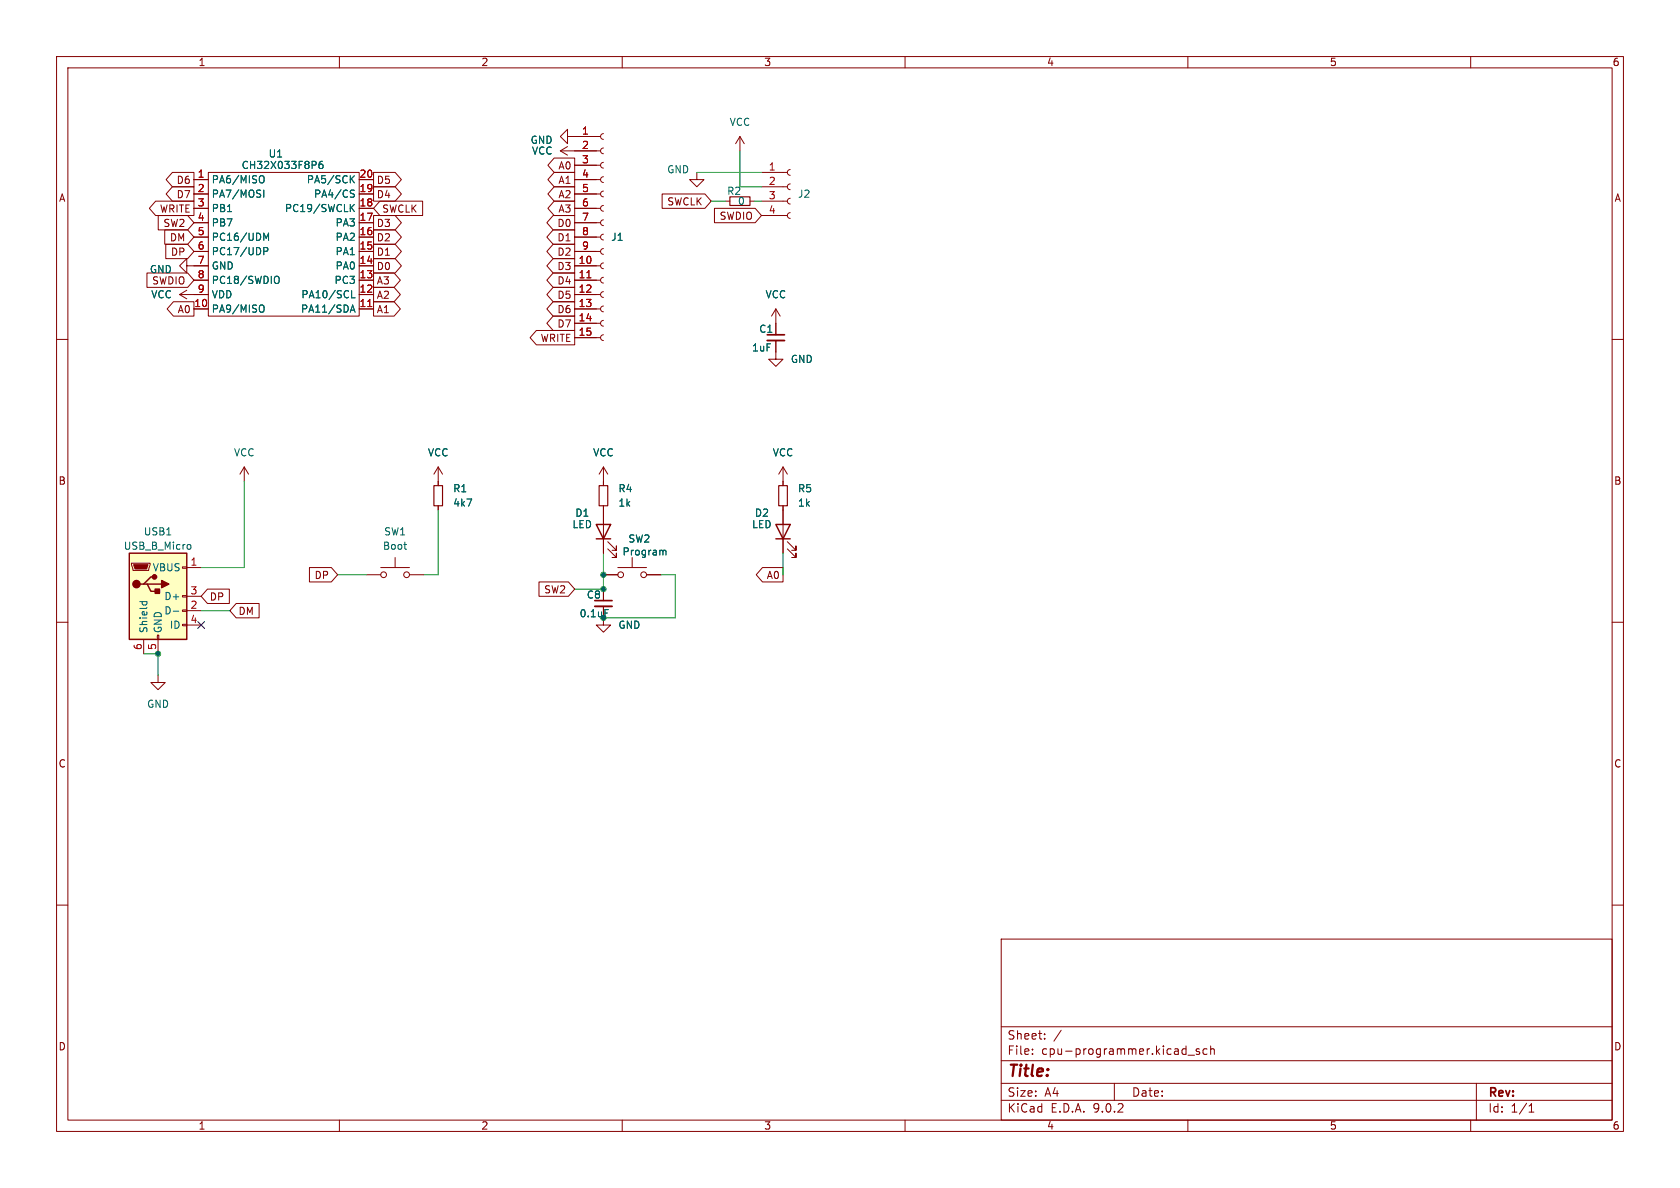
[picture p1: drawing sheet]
<svg xmlns="http://www.w3.org/2000/svg" width="297mm" height="210mm" viewBox="0 0 297 210" stroke-linecap="round" stroke-linejoin="round" font-family="sans-serif">
<g fill="none" stroke="#840000" stroke-width=".18">
<path d="M10 10h277v190h-277zM12 12h273v186h-273zM60 10v2M110 10v2M160 10v2M210 10v2M260 10v2M34.3 31.8h2.5M34.3 34.3h2.5M34.3 36.8h2.5M34.3 39.4h2.5M36.8 30.5h26.7v25.4h-26.7z"/>
<path d="M63.5 31.8h2.5M63.5 34.3h2.5M63.5 36.8h2.5M63.5 39.4h2.5M100.3 24.1v-1.2l-1.2 1.2 1.2 1.3v-1.3h1.3M130.8 24.1l-.8 1.3M130.8 24.1l.8 1.3M130.8 24.1v2.6M34.3 41.9h2.5M34.3 44.5h2.5M34.3 47h2.5M34.3 49.5h2.5"/>
<path d="M34.3 52.1h2.5M34.3 54.6h2.5M63.5 41.9h2.5M63.5 44.5h2.5M63.5 47h2.5M63.5 49.5h2.5M63.5 52.1h2.5M63.5 54.6h2.5M137.2 54.6l-.8 1.3M137.2 54.6l.7 1.3M137.2 54.6v2.6M10 60h2"/>
<path d="M285 60h2M10 110h2M285 110h2M10 160h2M177 166h108v32h-108zM285 160h2M60 198v2M110 198v2M160 198v2M177 194.5h108M177 191.5h108M177 187.5h108"/>
<path d="M177 181.5h108M182.5 186.3v.1M182.5 185.5v.1M184.7 183.6v.1M184.7 182.8v.1M187.6 182.1l-1.3 2M197 191.5v3M210 198v2M210 186.5h1.2M212 185.5l-.3-.1-.2 .2v.2l.5 .2v.3h-.5M213.4 185.5l-.4-.1-.3 .3v.4l.1 .2h.6M214 185.5l.2-.1 .4 .1 .1 .9"/>
<path d="M214 184.9v1.5M260 198v2M261 191.5v6.5M270.3 196.6h.9M270.3 195.5l.4-.4v1.5"/>
</g>
<g fill="none" stroke="#006464" stroke-width=".18">
<path d="M46.1 31.1a.43 .43 0 0 1 .6 .4v.4a.43 .43 0 0 1-.6 .4M46.6 33.6v1.3M57 28.5l-.4 .1a.86 .86 0 0 0 0 1.2l.5-.1v-.5l-.2-.2-.4 .1-.1 .1M62.1 31.6l.5 .7M62.1 36.7l.5 .7M62.2 34.2l.3 .1 .1 .3-.2 .3h-.3M62.2 33.6l.4 .1M62.6 31.1l-.7 .7M62.6 36.1l-.7 .8M46.1 53.9a.43 .43 0 0 1 .6 .4v.5a.43 .43 0 0 1-.6 .4M46.6 44.4h.6l.2-.2-.1-.3-.7-.1v1.2M46.6 41.2l.5 .9 .4-.9v1.3"/>
<path d="M48.7 48.9l.1-.1a.43 .43 0 0 1 .6 .5v.4a.42 .42 0 0 1-.3 .4 .42 .42 0 0 1-.4-.1M61.9 55.2l.4-1.3 .5 1.3M62 54.8h.6M62.2 51.4v1.2h.6"/>
</g>
<path d="M65 54.2h.7" fill="none" stroke="#a90000" stroke-width=".18"/>
<path d="M22.9 97.8h10.1v15.2h-10.1z" fill="#ffffc2"/>
<path d="M22.9 97.8h10.1v15.2h-10.1zM105.4 92.7h2.5l-1.2 2.6zM105.4 95.3h2.5M137.2 92.7h2.5l-1.3 2.6zM137.2 95.3h2.5M25.4 103.3h.6l.7 1.2h1.2M26 103.3h2.6M27.3 102h-.6l-1.3 1.3h-.6" fill="none" stroke="#840000" stroke-width=".25"/>
<g fill="none" stroke="#840000" stroke-width=".18">
<path d="M27.5 35.6h6.8v2.5h-6.8l-1.1-1.3zM28 38.1h5.2l1.1 1.3-1.1 1.2h-5.2zM30.5 33h3.8v2.6h-3.8l-1.1-1.3zM30.5 30.5h3.8v2.5h-3.8l-1.1-1.2zM34.3 31.8h2.5M34.3 34.3h2.5M34.3 36.8h2.5M34.3 39.4h2.5M63.5 31.8h2.5M63.5 34.3h2.5M63.5 36.8h2.5M63.5 39.4h2.5"/>
<path d="M66 30.5h3.9l1.1 1.3-1.1 1.2h-3.9zM66 33h3.9l1.1 1.3-1.1 1.3h-3.9zM66 38.1h3.9l1.1 1.3-1.1 1.2h-3.9zM67.2 35.6h7.5v2.5h-7.5l-1.2-1.3zM97.8 38.1h3.8v2.5h-3.8l-1.1-1.2zM98 35.6h3.6v2.5h-3.6l-1.1-1.3zM98 27.9h3.6v2.6h-3.6l-1.1-1.3zM98 33h3.6v2.6h-3.6l-1.1-1.3zM98 30.5h3.6v2.5h-3.6l-1.1-1.2zM99.1 26.7l1.2 .7M99.1 26.7h7.1M100.3 25.9l-1.2 .8"/>
<path d="M101.6 24.1h4.6M101.6 29.2h4.6M101.6 31.8h4.6M101.6 34.3h4.6M101.6 36.8h4.6M101.6 39.4h4.6M106.7 23.6l-.4 .2-.1 .3 .1 .4 .4 .1M106.7 26.2l-.4 .1-.1 .4 .1 .3 .4 .2M106.7 28.7l-.4 .2-.1 .3 .1 .4 .4 .1M106.7 31.2l-.4 .2-.1 .4 .1 .3 .4 .2M106.7 33.8l-.4 .1-.1 .4 .1 .3 .4 .2M106.7 36.3l-.4 .2-.1 .3 .1 .4 .4 .1"/>
<path d="M106.7 38.9l-.4 .1-.1 .4 .1 .3 .4 .2M117.1 34.3h7.5l1.1 1.3-1.1 1.2h-7.5zM123.2 30.5v1.3h1.3l-1.3 1.2-1.3-1.2h1.3M126.3 36.8h7.2l1.1 1.3-1.1 1.3h-7.2zM128.3 35.6h.7M132.6 35.6h.7M134.6 30.5h4.6M134.6 33h4.6M134.6 35.6h4.6M134.6 38.1h4.6M139.7 30l-.4 .1-.1 .4 .1 .3 .4 .2M139.7 32.5l-.4 .2-.1 .3 .1 .4 .4 .1"/>
<path d="M139.7 35.1l-.4 .1-.1 .4 .1 .3 .4 .2M139.7 37.6l-.4 .1-.1 .4 .1 .4 .4 .1M26 48.3h7.2l1.1 1.2-1.1 1.3h-7.2zM29.1 40.6h4.1l1.1 1.3-1.1 1.3h-4.1zM29.3 43.2h3.9l1.1 1.3-1.1 1.2h-3.9zM30.7 53.3h3.6v2.6h-3.6l-1.2-1.3zM31.7 52.1l1.3 .7M31.7 52.1h5.1M33 47v-1.3l-1.3 1.3 1.3 1.3v-1.3h3.8M33 51.3l-1.3 .8M34.3 41.9h2.5M34.3 44.5h2.5"/>
<path d="M34.3 49.5h2.5M34.3 54.6h2.5M63.5 52.1h2.5M63.5 41.9h2.5M63.5 44.5h2.5M63.5 47h2.5M63.5 49.5h2.5M63.5 54.6h2.5M66 50.8h3.7l1.1 1.3-1.1 1.2h-3.7zM66 53.3h3.7l1.1 1.3-1.1 1.3h-3.7zM66 43.2h3.9l1.1 1.3-1.1 1.2h-3.9zM66 45.7h3.9l1.1 1.3-1.1 1.3h-3.9z"/>
<path d="M66 40.6h3.9l1.1 1.3-1.1 1.3h-3.9zM66 48.3h3.7l1.1 1.2-1.1 1.3h-3.7zM94.8 58.4h6.8v2.6h-6.8l-1.1-1.3zM97.8 40.6h3.8v2.6h-3.8l-1.1-1.3zM97.8 45.7h3.8v2.6h-3.8l-1.1-1.3zM97.8 43.2h3.8v2.5h-3.8l-1.1-1.2zM97.8 53.3h3.8v2.6h-3.8l-1.1-1.3zM97.8 50.8h3.8v2.5h-3.8l-1.1-1.2zM97.8 48.3h3.8v2.5h-3.8l-1.1-1.3zM97.8 55.9h3.8v2.5h-3.8l-1.1-1.2zM101.6 52.1h4.6M101.6 41.9h4.6"/>
<path d="M101.6 44.5h4.6M101.6 47h4.6M101.6 49.5h4.6M101.6 54.6h4.6M101.6 57.2h4.6M101.6 59.7h4.6M106.7 41.4l-.4 .2-.1 .3 .1 .4 .4 .1M106.7 43.9l-.4 .2-.1 .4 .1 .3 .4 .2M106.7 46.5l-.4 .1-.1 .4 .1 .3 .4 .2M106.7 49l-.4 .2-.1 .3 .1 .4 .4 .1M106.7 51.6l-.4 .1-.1 .4 .1 .3 .4 .2M106.7 54.1l-.4 .2-.1 .3 .1 .4 .4 .1"/>
<path d="M106.7 56.6l-.4 .2-.1 .4 .1 .3 .4 .2M106.7 59.2l-.4 .1-.1 .4 .1 .3 .4 .2M137.2 57.2v2M137.2 60.2v3.3h1.2l-1.2 1.3-1.3-1.3h1.3M23.2 99.6h3.3v.2l-.2 1h-2.8zM43.2 82.6l-.8 1.2M43.2 82.6l.7 1.2M43.2 82.6v2.5M69.8 98.6v1.7M77.5 82.6l-.8 1.2M77.5 82.6l.7 1.2M77.5 82.6v3.3"/>
<path d="M77.5 89.4v.8M106.7 82.6v3.3M106.7 89.4v8.4M106.7 82.6l-.8 1.2M106.7 82.6l.7 1.2M107.4 97l1.6 1.6v-.8v.8h-.8M107.4 95.8l1.6 1.5v-.8v.8h-.8M111.8 98.6v1.7M138.4 82.6v3.3M138.4 89.4v8.4M138.4 82.6l-.7 1.2M138.4 82.6l.8 1.2"/>
<path d="M139.2 97l1.5 1.6v-.8v.8h-.7M139.2 95.8l1.5 1.5v-.8v.8h-.7M25.4 113v2.6M27.8 112.3h.3v.7h-.3zM27.9 119.4v1.3h1.3l-1.3 1.2-1.2-1.2h1.2M27.9 113v2.6M32.3 100.2h.7v.3h-.7zM32.3 105.3h.7v.2h-.7zM32.3 107.8h.7v.3h-.7zM32.3 110.4h.7v.2h-.7zM33 100.3h2.6M33 105.4h2.6"/>
<path d="M33 108h2.6M33 110.5h2.6M36.7 104.1h3.8v2.6h-3.8l-1.1-1.3zM41.8 106.7h4v2.5h-4l-1.2-1.2zM54.7 100.3h3.9l1.1 1.3-1.1 1.3h-3.9zM64.8 101.6h2.5M67.3 100.3h5.1M72.4 101.6h2.5M95.3 102.9h5.2l1.1 1.2-1.1 1.3h-5.2zM106.7 107.2v3.3h1.2l-1.2 1.3-1.3-1.3h1.3M106.7 101.6h2.5M106.7 104.1v2.1"/>
<path d="M109.2 100.3h5.1M114.3 101.6h2.5M134.8 100.3h3.6v2.6h-3.6l-1.1-1.3z"/>
<circle cx="67.8" cy="101.6" r=".51"/>
<circle cx="71.9" cy="101.6" r=".51"/>
<circle cx="109.7" cy="101.6" r=".51"/>
<circle cx="113.8" cy="101.6" r=".51"/>
</g>
<path d="M23.6 99.8h2.6l-.3 .8h-2z" fill="#840000" stroke="#840000" stroke-width=".18"/>
<g fill="#840000" stroke="#840000" stroke-width=".25">
<path d="M27.4 104.1h.8v.8h-.8z"/>
<path d="M28.6 102.6l1.2 .7-1.2 .6z"/>
<circle cx="24.1" cy="103.3" r=".63"/>
<circle cx="27.3" cy="102" r=".38"/>
</g>
<g fill="none" stroke="#006464" stroke-width=".18">
<path d="M46.1 31.1a.43 .43 0 0 1 .6 .4v.4a.43 .43 0 0 1-.6 .4M46.6 33.6v1.3M57 28.5l-.4 .1a.86 .86 0 0 0 0 1.2l.5-.1v-.5l-.2-.2-.4 .1-.1 .1M62.1 31.6l.5 .7M62.1 36.7l.5 .7M62.2 34.2l.3 .1 .1 .3-.2 .3h-.3M62.2 33.6l.4 .1M62.6 31.1l-.7 .7M62.6 36.1l-.7 .8M46.1 53.9a.43 .43 0 0 1 .6 .4v.5a.43 .43 0 0 1-.6 .4M46.6 44.4h.6l.2-.2-.1-.3-.7-.1v1.2M46.6 41.2l.5 .9 .4-.9v1.3"/>
<path d="M48.7 48.9l.1-.1a.43 .43 0 0 1 .6 .5v.4a.42 .42 0 0 1-.3 .4 .42 .42 0 0 1-.4-.1M61.9 55.2l.4-1.3 .5 1.3M62 54.8h.6M62.2 51.4v1.2h.6M33.3 96.3h.3l.1 .2v.5l-.4 .1M71.4 96.3h.5M71.8 97.1h.1M117.2 97.5l.2-.2h.3v.8M24.7 106.4h1.3M25.2 106.4l-.1 .3M25.9 106.4l.1 .3M30.6 108h1"/>
<path d="M106.9 107.8h.7"/>
</g>
<path d="M129 34.8h3.6v1.5h-3.6zM76.7 85.9h1.5v3.5h-1.5zM105.9 85.9h1.5v3.5h-1.5zM137.7 85.9h1.5v3.5h-1.5z" fill="none" stroke="#840000" stroke-width=".2"/>
<path d="M135.6 59.2h3.1M105.2 106.2h3" fill="none" stroke="#840000" stroke-width=".3"/>
<path d="M135.6 60.2h3.1M105.2 107.2h3" fill="none" stroke="#840000" stroke-width=".33"/>
<path d="M65 54.2h.7M103.7 49.1h.8" fill="none" stroke="#a90000" stroke-width=".18"/>
<path d="M123.2 30.5h11.4M125.7 35.6h2.6M130.8 26.7v6.3h3.8M133.3 35.6h1.3M43.2 85.1v15.2h-7.6M77.5 90.2v11.4h-2.6M106.7 97.8v6.3h-5.1M138.4 97.8v3.8M25.4 115.6h2.5v3.8M35.6 108h5M59.7 101.6h5.1M116.8 101.6h2.6v7.6h-12.7" fill="none" stroke="#009600" stroke-width=".18"/>
<path d="M35 109.9l1.2 1.2M36.2 109.9l-1.2 1.2" fill="none" stroke="#000084" stroke-width=".18"/>
<g fill="#009600" stroke="#009600" stroke-width=".18">
<circle cx="27.9" cy="115.6" r=".46"/>
<circle cx="106.7" cy="101.6" r=".46"/>
<circle cx="106.7" cy="104.1" r=".46"/>
</g>
<text font-size="2.8" fill="#840000" x="178" y="190.9">Title:</text>
<g font-size="2.1" fill="#840000">
<text x="178" y="184">Sheet:</text>
<text x="178" y="186.7">File:</text>
<text x="184.1" y="186.7">cpu-programmer.kicad_sch</text>
<text x="178" y="196.9">KiCad</text>
<text x="178" y="194.1">Size:</text>
<text x="184.7" y="194.1">A4</text>
<text x="185.7" y="196.9">E.D.A.</text>
<text x="193.3" y="196.9">9.0.2</text>
<text x="200" y="194.1">Date:</text>
<text x="263" y="194.3">Rev:</text>
<text x="263" y="196.9">Id:</text>
<text x="267.1" y="196.9">1/1</text>
</g>
<g font-size="1.8" fill="#840000">
<text x="35" y="11.9">1</text>
<text x="85" y="11.9">2</text>
<text x="135" y="11.9">3</text>
<text x="185" y="11.9">4</text>
<text x="235" y="11.9">5</text>
<text x="285" y="11.9">6</text>
<text x="10.3" y="35.9">A</text>
<text x="31.1" y="35.2">D7</text>
<text x="31.1" y="32.7">D6</text>
<text x="66.5" y="32.7">D5</text>
<text x="66.5" y="35.2">D4</text>
<text x="98.6" y="30.2">A0</text>
<text x="98.6" y="35.2">A2</text>
<text x="98.6" y="32.7">A1</text>
<text x="285.3" y="35.9">A</text>
<text x="28.2" y="37.8">WRITE</text>
<text x="28.8" y="40.3">SW2</text>
<text x="66.5" y="40.3">D3</text>
<text x="67.5" y="37.8">SWCLK</text>
<text x="98.4" y="40.3">D0</text>
<text x="98.6" y="37.8">A3</text>
<text x="117.9" y="36.5">SWCLK</text>
<text x="127.1" y="39.1">SWDIO</text>
<text x="29.9" y="42.9">DM</text>
<text x="30.1" y="45.4">DP</text>
<text x="66.5" y="45.4">D1</text>
<text x="66.5" y="47.9">D0</text>
<text x="66.5" y="42.9">D2</text>
<text x="98.4" y="42.9">D1</text>
<text x="98.4" y="47.9">D3</text>
<text x="98.4" y="45.4">D2</text>
<text x="26.8" y="50.5">SWDIO</text>
<text x="66.5" y="53">A2</text>
<text x="66.5" y="50.5">A3</text>
<text x="98.4" y="53">D5</text>
<text x="98.4" y="50.5">D4</text>
<text x="31.3" y="55.6">A0</text>
<text x="66.5" y="55.6">A1</text>
<text x="98.4" y="55.6">D6</text>
<text x="98.4" y="58.1">D7</text>
<text x="95.5" y="60.6">WRITE</text>
<text x="10.3" y="85.9">B</text>
<text x="285.3" y="85.9">B</text>
<text x="37" y="106.4">DP</text>
<text x="55.5" y="102.6">DP</text>
<text x="96.1" y="105.1">SW2</text>
<text x="135.5" y="102.6">A0</text>
<text x="42.1" y="108.9">DM</text>
<text x="10.3" y="135.9">C</text>
<text x="285.3" y="135.9">C</text>
<text x="10.3" y="185.9">D</text>
<text x="285.3" y="185.9">D</text>
<text x="35" y="199.9">1</text>
<text x="85" y="199.9">2</text>
<text x="135" y="199.9">3</text>
<text x="185" y="199.9">4</text>
<text x="235" y="199.9">5</text>
<text x="285" y="199.9">6</text>
</g>
<g font-size="1.8" fill="#a90000">
<text x="102.8" y="23.9">1</text>
<text x="102.8" y="26.4">2</text>
<text x="102.8" y="29">3</text>
<text x="34.9" y="31.5">1</text>
<text x="34.9" y="34">2</text>
<text x="63.5" y="31.5">20</text>
<text x="63.5" y="34">19</text>
<text x="102.8" y="31.5">4</text>
<text x="102.8" y="34">5</text>
<text x="135.8" y="30.2">1</text>
<text x="135.8" y="32.8">2</text>
<text x="135.8" y="35.3">3</text>
<text x="34.9" y="36.6">3</text>
<text x="34.9" y="39.1">4</text>
<text x="34.9" y="41.7">5</text>
<text x="63.5" y="36.6">18</text>
<text x="63.5" y="39.1">17</text>
<text x="63.5" y="41.7">16</text>
<text x="102.8" y="36.6">6</text>
<text x="102.8" y="39.1">7</text>
<text x="102.8" y="41.7">8</text>
<text x="135.8" y="37.8">4</text>
<text x="34.9" y="44.2">6</text>
<text x="34.9" y="46.7">7</text>
<text x="63.5" y="44.2">15</text>
<text x="63.5" y="46.7">14</text>
<text x="102.2" y="46.7">10</text>
<text x="102.8" y="44.2">9</text>
<text x="34.9" y="49.3">8</text>
<text x="34.9" y="51.8">9</text>
<text x="63.5" y="49.3">13</text>
<text x="63.5" y="51.8">12</text>
<text x="102.2" y="49.3">11</text>
<text x="102.2" y="51.8">12</text>
<text x="34.2" y="54.4">10</text>
<text x="63.5" y="54.4">11</text>
<text x="102.2" y="54.4">13</text>
<text x="102.2" y="56.9">14</text>
<text x="102.2" y="59.4">15</text>
<text x="33.6" y="100.1">1</text>
<text x="33.6" y="105.2">3</text>
<text x="33.6" y="107.7">2</text>
<text x="33.6" y="110.2">4</text>
<text x="25.1" y="115" transform="rotate(-90 25.1 115)">6</text>
<text x="27.7" y="115" transform="rotate(-90 27.7 115)">5</text>
</g>
<g font-size="1.8" fill="#006464">
<text x="128.9" y="22.5">VCC</text>
<text x="47.4" y="28">U1</text>
<text x="93.7" y="25.6">GND</text>
<text x="93.9" y="27.5">VCC</text>
<text x="37.3" y="32.6">PA6/MISO</text>
<text x="37.3" y="35.2">PA7/MOSI</text>
<text x="42.6" y="30.1">CH32X033F8P6</text>
<text x="54.1" y="32.6">PA5/SCK</text>
<text x="55.4" y="35.2">PA4/CS</text>
<text x="117.9" y="30.8">GND</text>
<text x="128.5" y="34.6">R2</text>
<text x="141" y="35.2">J2</text>
<text x="37.3" y="37.7">PB1</text>
<text x="37.3" y="40.2">PB7</text>
<text x="50.3" y="37.7">PC19/SWCLK</text>
<text x="59.2" y="40.2">PA3</text>
<text x="130.4" y="36.4">0</text>
<text x="37.3" y="42.8">PC16/UDM</text>
<text x="37.3" y="45.3">PC17/UDP</text>
<text x="37.3" y="47.9">GND</text>
<text x="59.2" y="42.8">PA2</text>
<text x="59.2" y="45.3">PA1</text>
<text x="59.2" y="47.9">PA0</text>
<text x="108" y="42.8">J1</text>
<text x="26.4" y="48.5">GND</text>
<text x="26.6" y="52.9">VCC</text>
<text x="37.3" y="50.4">PC18/SWDIO</text>
<text x="37.3" y="52.9">VDD</text>
<text x="53.2" y="52.9">PA10/SCL</text>
<text x="59" y="50.4">PC3</text>
<text x="135.2" y="52.9">VCC</text>
<text x="37.3" y="55.5">PA9/MISO</text>
<text x="53.1" y="55.5">PA11/SDA</text>
<text x="134.1" y="59">C1</text>
<text x="132.9" y="62.3">1uF</text>
<text x="139.7" y="64.4">GND</text>
<text x="41.3" y="80.9">VCC</text>
<text x="75.6" y="80.9">VCC</text>
<text x="104.8" y="80.9">VCC</text>
<text x="136.5" y="80.9">VCC</text>
<text x="80" y="87.2">R1</text>
<text x="80" y="89.8">4k7</text>
<text x="109.2" y="87.2">R4</text>
<text x="109.2" y="89.8">1k</text>
<text x="141" y="87.2">R5</text>
<text x="141" y="89.8">1k</text>
<text x="25.3" y="94.8">USB1</text>
<text x="67.8" y="94.8">SW1</text>
<text x="101.1" y="93.6">LED</text>
<text x="101.6" y="91.5">D1</text>
<text x="132.9" y="93.6">LED</text>
<text x="133.4" y="91.5">D2</text>
<text x="21.8" y="97.4">USB_B_Micro</text>
<text x="26.9" y="101.2">VBUS</text>
<text x="67.6" y="97.4">Boot</text>
<text x="110" y="98.4">Program</text>
<text x="111" y="96.1">SW2</text>
<text x="29" y="106.3">D+</text>
<text x="103.6" y="106">C8</text>
<text x="26.3" y="112" transform="rotate(-90 26.3 112)">Shield</text>
<text x="28.8" y="112" transform="rotate(-90 28.8 112)">GND</text>
<text x="29" y="108.8">D-</text>
<text x="29.9" y="111.4">ID</text>
<text x="109.2" y="111.4">GND</text>
<text x="25.9" y="125.3">GND</text>
</g>
<text font-size="1.8" fill="#009600" x="102.4" y="109.3">0.1uF</text>
</svg>
